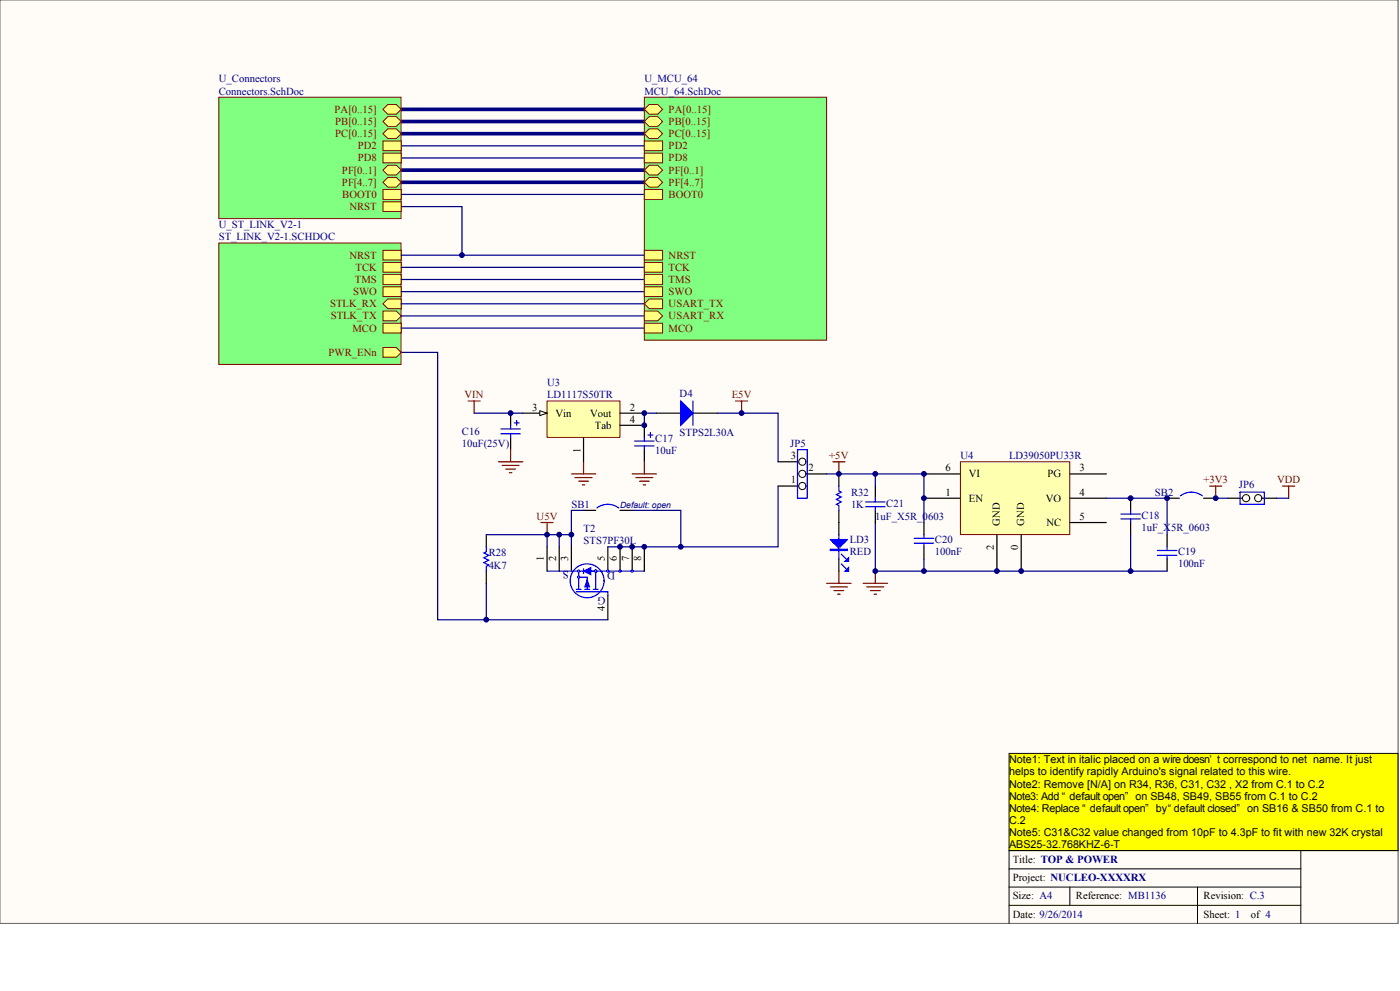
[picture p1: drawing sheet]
<svg xmlns="http://www.w3.org/2000/svg" width="840mm" height="594mm" viewBox="0 0 840 594" stroke-linecap="round" stroke-linejoin="round" font-family="sans-serif">
<path d="M0 0h838v554h-838z" fill="#fffcf8" stroke="#696969" stroke-width=".6"/>
<path d="M780 510v44M838 510h-233v44M605 521h175M605 532h175M642 532v11M718 532v22M605 543h175" fill="none" stroke="#000" stroke-width=".6"/>
<path d="M678 299v7M736 299h14M554 313v8M678 313v8M292 321v7M554 328v7M700 321v7M700 335v7M292 342v8" fill="none" stroke="#000" stroke-width=".73"/>
<g fill="none" stroke="#00f" stroke-width=".73">
<path d="M672 311h12M672 308h12M678 306v2M678 311v2M292 328v3h-2l3 2-3 1 3 2-3 1 3 2h-1v3M548 323h12M548 326h12M554 321v2M554 326v2M694 330h12M694 333h12M700 328v2"/>
<path d="M700 333v2"/>
</g>
<g fill="none" stroke="#800000" stroke-width=".73">
<path d="M281 240h7M284 240v8M499 277h8M503 277v7M725 291h8M729 291v8M769 291h7M773 291v8M324 313h8M328 313v8M518 350h14M520 352h10"/>
<path d="M522 354h6M524 356h2M525 342v8"/>
</g>
<path d="M241 211h21v161h103M525 291v-7h29v29M663 299h37v22M292 321h51v7M678 321v21" fill="none" stroke="#000080" stroke-width=".73"/>
<circle cx="747" cy="299" r="2.2" fill="#fffcf8" stroke="#000" stroke-width=".6"/>
<path d="M752 299h14" fill="none" stroke="#000" stroke-width=".73"/>
<circle cx="755" cy="299" r="2.2" fill="#fffcf8" stroke="#000" stroke-width=".6"/>
<path d="M744 295h14v7h-14z" fill="none" stroke="#00f" stroke-width=".73"/>
<path d="M729 299h7M766 299h7" fill="none" stroke="#000080" stroke-width=".73"/>
<path d="M131 146h110v72h-110z" fill="#80ff80" stroke="#800000" stroke-width=".6"/>
<g fill="#ffff80" stroke="#800000" stroke-width=".6">
<path d="M230 165h11v5h-11z" fill-rule="evenodd"/>
<path d="M230 157h11v6h-11z" fill-rule="evenodd"/>
<path d="M230 194h11v6h-11z" fill-rule="evenodd"/>
<path d="M230 150h11v6h-11z" fill-rule="evenodd"/>
<path d="M230 182l3-3h8v6h-8z" fill-rule="evenodd"/>
<path d="M230 186h8l3 3-3 3h-8z" fill-rule="evenodd"/>
<path d="M230 172h11v6h-11z" fill-rule="evenodd"/>
<path d="M230 208h8l3 3-3 3h-8z" fill-rule="evenodd"/>
</g>
<path d="M241 66h145M241 73h145M241 80h145M241 109h145M241 102h145" fill="none" stroke="#000080" stroke-width="2.2"/>
<path d="M241 87h145M241 95h145M241 124h36v29M241 153h145M241 160h145M241 168h145M241 175h145M241 182h145M241 189h145M241 197h145M292 350v22" fill="none" stroke="#000080" stroke-width=".73"/>
<g fill="none" stroke="#00f" stroke-width=".73">
<path d="M503 291v3l2 1-3 1 3 2-3 1 3 2-3 1 1 1v3M498 329h10v1h-10zM499 324h8M499 323v2h8v-2M500 323v3h6v-3M501 323v3h4v-3M502 323v4h3v-4M502 323v5M502 329v1M502 328l-4-5h10l-4 5M502 328h2M503 321v14"/>
<path d="M504 323v5M504 329v1M505 332l2 3M505 338l2 3"/>
</g>
<g fill="#00f" stroke="#00f" stroke-width=".73">
<path d="M507 337l2-3v3z"/>
<path d="M507 342l2-2v2z"/>
</g>
<path d="M503 284v7M503 306v15M343 328v14M503 335v7M365 357v15" fill="none" stroke="#000" stroke-width=".73"/>
<path d="M496 350h14M498 352h10M500 354h6M502 356h2M503 342v8" fill="none" stroke="#800000" stroke-width=".73"/>
<circle cx="365" cy="342" r=".4" fill="#00f"/>
<g fill="none" stroke="#00f" stroke-width=".73">
<path d="M328 342h19M346 355h19v2M346 353h3M347 346h5v7M350 342h7M351 353h3M356 353h3M357 346v7"/>
<circle cx="352" cy="348" r="10"/>
</g>
<path d="M365 328v14" fill="none" stroke="#000" stroke-width=".73"/>
<circle cx="357" cy="342" r=".7" fill="#c0c0c0" stroke="#00f" stroke-width=".6"/>
<path d="M347 342v11M386 342h-29v4" fill="none" stroke="#00f" stroke-width=".73"/>
<g fill="#c0c0c0" stroke="#00f" stroke-width=".6">
<circle cx="347" cy="342" r=".7"/>
<circle cx="357" cy="342" r=".7"/>
<circle cx="347" cy="346" r=".7"/>
</g>
<path d="M348 342h9M350 341v3" fill="none" stroke="#00f" stroke-width=".73"/>
<g fill="#00f" stroke="#00f" stroke-width=".6">
<path d="M352 347l2 5h-3z"/>
<path d="M350 342l4-2v5z"/>
</g>
<path d="M372 328v14M379 328v14M386 328v14" fill="none" stroke="#000" stroke-width=".73"/>
<g fill="#c0c0c0" stroke="#00f" stroke-width=".6">
<circle cx="365" cy="342" r=".7"/>
<circle cx="372" cy="342" r=".7"/>
<circle cx="379" cy="342" r=".7"/>
</g>
<path d="M306 248v7M386 255v7M306 262v8M386 270v7M328 328v14M335 328v14" fill="none" stroke="#000" stroke-width=".73"/>
<path d="M284 248h30M328 321v7M335 321v7" fill="none" stroke="#000080" stroke-width=".73"/>
<path d="M299 277h15M301 279h10M306 270v7M350 277v7M303 281h6M305 283h2M343 284h14M345 286h10M347 288h6M349 291h2" fill="none" stroke="#800000" stroke-width=".73"/>
<path d="M300 257h12M306 255v2M308 254h3M310 252v3M390 259v3M300 260h12M306 260v2M381 264h11M381 267h11M386 262v2M386 267v3M389 261h3" fill="none" stroke="#00f" stroke-width=".73"/>
<path d="M328 240h44v22h-44z" fill="#ffffb0" stroke="#800000" stroke-width=".6"/>
<path d="M314 248h14" fill="none" stroke="#000" stroke-width=".73"/>
<path d="M324 246l4 2-4 1z" fill="#fffcf8" stroke="#000" stroke-width=".6"/>
<path d="M372 248h14M372 255h14M350 262v15" fill="none" stroke="#000" stroke-width=".73"/>
<path d="M131 58h110v73h-110z" fill="#80ff80" stroke="#800000" stroke-width=".6"/>
<g fill="#ffff80" stroke="#800000" stroke-width=".6">
<path d="M230 66l3-3h5l3 3-3 2h-5z" fill-rule="evenodd"/>
<path d="M230 73l3-3h5l3 3-3 3h-5z" fill-rule="evenodd"/>
<path d="M230 80l3-3h5l3 3-3 3h-5z" fill-rule="evenodd"/>
<path d="M230 109l3-3h5l3 3-3 3h-5z" fill-rule="evenodd"/>
<path d="M230 85h11v5h-11z" fill-rule="evenodd"/>
<path d="M230 92h11v6h-11z" fill-rule="evenodd"/>
<path d="M230 102l3-3h5l3 3-3 3h-5z" fill-rule="evenodd"/>
<path d="M230 121h11v6h-11z" fill-rule="evenodd"/>
<path d="M230 114h11v5h-11z" fill-rule="evenodd"/>
</g>
<path d="M241 117h145" fill="none" stroke="#000080" stroke-width=".73"/>
<path d="M386 58h110v146h-110z" fill="#80ff80" stroke="#800000" stroke-width=".6"/>
<g fill="#ffff80" stroke="#800000" stroke-width=".6">
<path d="M386 150h11v6h-11z" fill-rule="evenodd"/>
<path d="M386 194h11v6h-11z" fill-rule="evenodd"/>
<path d="M386 186h8l3 3-3 3h-8z" fill-rule="evenodd"/>
<path d="M386 182l3-3h8v6h-8z" fill-rule="evenodd"/>
<path d="M386 66l3-3h5l3 3-3 2h-5z" fill-rule="evenodd"/>
<path d="M386 73l3-3h5l3 3-3 3h-5z" fill-rule="evenodd"/>
<path d="M386 80l3-3h5l3 3-3 3h-5z" fill-rule="evenodd"/>
<path d="M386 109l3-3h5l3 3-3 3h-5z" fill-rule="evenodd"/>
<path d="M386 85h11v5h-11z" fill-rule="evenodd"/>
<path d="M386 157h11v6h-11z" fill-rule="evenodd"/>
<path d="M386 165h11v5h-11z" fill-rule="evenodd"/>
<path d="M386 172h11v6h-11z" fill-rule="evenodd"/>
<path d="M386 92h11v6h-11z" fill-rule="evenodd"/>
<path d="M386 102l3-3h5l3 3-3 3h-5z" fill-rule="evenodd"/>
<path d="M386 114h11v5h-11z" fill-rule="evenodd"/>
</g>
<path d="M700 299h7M722 299h7M350 306h7M372 306h7" fill="none" stroke="#000" stroke-width=".73"/>
<path d="M708 297a11 11 0 0 1 13 0M358 304a11 11 0 0 1 13 1" fill="none" stroke="#00f" stroke-width=".73"/>
<path d="M576 277h66v43h-66z" fill="#ffffb0" stroke="#800000" stroke-width=".6"/>
<path d="M554 299h22M554 284h22M642 299h21M642 284h21M642 313h21M598 321v21M612 321v21" fill="none" stroke="#000" stroke-width=".73"/>
<path d="M525 313v29h175M554 335v7" fill="none" stroke="#000080" stroke-width=".73"/>
<path d="M605 452h233v58h-233z" fill="#ff0" stroke="#000" stroke-width=".6"/>
<path d="M467 291v37h-102M496 284h29" fill="none" stroke="#000080" stroke-width=".73"/>
<path d="M467 277h16" fill="none" stroke="#000" stroke-width=".73"/>
<circle cx="481" cy="277" r="2.2" fill="#fffcf8" stroke="#000" stroke-width=".6"/>
<path d="M479 284h17" fill="none" stroke="#000" stroke-width=".73"/>
<circle cx="481" cy="284" r="2.2" fill="#fffcf8" stroke="#000" stroke-width=".6"/>
<path d="M467 291h16" fill="none" stroke="#000" stroke-width=".73"/>
<circle cx="481" cy="291" r="2.2" fill="#fffcf8" stroke="#000" stroke-width=".6"/>
<path d="M416 240v15M478 270h6v29h-6zM525 299v2M519 304h12M519 301h12M525 304v2" fill="none" stroke="#00f" stroke-width=".73"/>
<path d="M394 248h14M416 248h14M525 291v8M525 306v7" fill="none" stroke="#000" stroke-width=".73"/>
<path d="M441 240h7M445 240v8M386 277v7M379 284h15M381 286h11M384 288h5M386 291h1" fill="none" stroke="#800000" stroke-width=".73"/>
<path d="M394 248h-8v7M430 248h37v29M350 306h-7v15M379 306h29v22" fill="none" stroke="#000080" stroke-width=".73"/>
<path d="M408 240l8 8-8 7z" fill="#00f" stroke="#00f" stroke-width=".73"/>
<g fill="#000080" stroke="#000080" stroke-width=".6">
<circle cx="277" cy="153" r="1.4"/>
<circle cx="292" cy="371" r="1.4"/>
<circle cx="306" cy="248" r="1.4"/>
<circle cx="328" cy="320" r="1.4"/>
<circle cx="335" cy="320" r="1.4"/>
<circle cx="343" cy="320" r="1.4"/>
<circle cx="372" cy="328" r="1.4"/>
<circle cx="379" cy="328" r="1.4"/>
<circle cx="386" cy="328" r="1.4"/>
<circle cx="386" cy="255" r="1.4"/>
<circle cx="386" cy="248" r="1.4"/>
<circle cx="408" cy="328" r="1.4"/>
<circle cx="445" cy="248" r="1.4"/>
<circle cx="503" cy="284" r="1.4"/>
<circle cx="525" cy="342" r="1.4"/>
<circle cx="525" cy="284" r="1.4"/>
<circle cx="554" cy="342" r="1.4"/>
<circle cx="554" cy="299" r="1.4"/>
<circle cx="554" cy="284" r="1.4"/>
<circle cx="598" cy="342" r="1.4"/>
<circle cx="612" cy="342" r="1.4"/>
<circle cx="678" cy="342" r="1.4"/>
<circle cx="678" cy="299" r="1.4"/>
<circle cx="700" cy="299" r="1.4"/>
<circle cx="729" cy="299" r="1.4"/>
</g>
<g font-size="6.6" fill="#000080">
<text x="341" y="342" transform="rotate(-180 341 342)">S</text>
<text x="369" y="343" transform="rotate(-180 369 343)">D</text>
<text x="363" y="358" transform="rotate(-180 363 358)">G</text>
</g>
<g font-size="6.5">
<text x="605" y="458">Note1: Text in italic placed on a wire doesn’t correspond to net name. It just</text>
<text x="605" y="465">helps to identify rapidly Arduino's signal related to this wire.</text>
<text x="605" y="472">Note2: Remove [N/A] on R34, R36, C31, C32 , X2 from C.1 to C.2</text>
<text x="605" y="479">Note3: Add “default open” on SB48, SB49, SB55 from C.1 to C.2</text>
<text x="605" y="487">Note4: Replace “default open” by“default closed” on SB16 &amp; SB50 from C.1 to</text>
<text x="605" y="494">C.2</text>
<text x="605" y="501">Note5: C31&amp;C32 value changed from 10pF to 4.3pF to fit with new 32K crystal</text>
<text x="605" y="509">ABS25-32.768KHZ-6-T</text>
</g>
<g font-size="6.4" fill="#000080">
<text x="131" y="49">U_Connectors</text>
<text x="386" y="49">U_MCU_64</text>
<text x="131" y="57">Connectors.SchDoc</text>
<text x="386" y="57">MCU_64.SchDoc</text>
<text x="131" y="137">U_ST_LINK_V2-1</text>
<text x="131" y="144">ST_LINK_V2-1.SCHDOC</text>
<text x="328" y="232">U3</text>
<text x="328" y="239">LD1117S50TR</text>
<text x="408" y="238">D4</text>
<text x="277" y="261">C16</text>
<text x="408" y="261">STPS2L30A</text>
<text x="277" y="268">10uF(25V)</text>
<text x="393" y="265">C17</text>
<text x="474" y="268">JP5</text>
<text x="393" y="272">10uF</text>
<text x="576" y="275">U4</text>
<text x="605" y="275">LD39050PU33R</text>
<text x="743" y="293">JP6</text>
<text x="510" y="297">R32</text>
<text x="693" y="297">SB2</text>
<text x="343" y="304">SB1</text>
<text x="510" y="304">1K</text>
<text x="532" y="304">C21</text>
<text x="525" y="312">1uF_X5R_0603</text>
<text x="685" y="311">C18</text>
<text x="350" y="319">T2</text>
<text x="685" y="318">1uF_X5R_0603</text>
<text x="350" y="326">STS7PF30L</text>
<text x="510" y="326">LD3</text>
<text x="561" y="326">C20</text>
<text x="293" y="334">R28</text>
<text x="510" y="333">RED</text>
<text x="561" y="333">100nF</text>
<text x="707" y="333">C19</text>
<text x="293" y="341">4K7</text>
<text x="707" y="340">100nF</text>
</g>
<g font-size="6.4" fill="#800000">
<text x="201" y="68">PA[0..15]</text>
<text x="401" y="68">PA[0..15]</text>
<text x="201" y="75">PB[0..15]</text>
<text x="401" y="75">PB[0..15]</text>
<text x="201" y="82">PC[0..15]</text>
<text x="401" y="82">PC[0..15]</text>
<text x="215" y="89">PD2</text>
<text x="401" y="89">PD2</text>
<text x="215" y="97">PD8</text>
<text x="401" y="97">PD8</text>
<text x="205" y="104">PF[0..1]</text>
<text x="401" y="104">PF[0..1]</text>
<text x="205" y="111">PF[4..7]</text>
<text x="401" y="111">PF[4..7]</text>
<text x="205" y="119">BOOT0</text>
<text x="401" y="119">BOOT0</text>
<text x="210" y="126">NRST</text>
<text x="210" y="155">NRST</text>
<text x="401" y="155">NRST</text>
<text x="213" y="162">TCK</text>
<text x="401" y="162">TCK</text>
<text x="213" y="170">TMS</text>
<text x="401" y="170">TMS</text>
<text x="212" y="177">SWO</text>
<text x="401" y="177">SWO</text>
<text x="198" y="184">STLK_RX</text>
<text x="401" y="184">USART_TX</text>
<text x="198" y="191">STLK_TX</text>
<text x="401" y="191">USART_RX</text>
<text x="211" y="199">MCO</text>
<text x="401" y="199">MCO</text>
<text x="197" y="213">PWR_ENn</text>
<text x="279" y="239">VIN</text>
<text x="439" y="239">E5V</text>
<text x="497" y="275">+5V</text>
<text x="722" y="290">+3V3</text>
<text x="766" y="290">VDD</text>
<text x="322" y="312">U5V</text>
</g>
<g font-size="6.4">
<text x="319" y="246">3</text>
<text x="333" y="250">Vin</text>
<text x="354" y="250">Vout</text>
<text x="378" y="246">2</text>
<text x="357" y="257">Tab</text>
<text x="378" y="253">4</text>
<text x="474" y="275">3</text>
<text x="485" y="283">2</text>
<text x="567" y="283">6</text>
<text x="581" y="286">VI</text>
<text x="628" y="286">PG</text>
<text x="647" y="283">3</text>
<text x="474" y="290">1</text>
<text x="567" y="297">1</text>
<text x="647" y="297">4</text>
<text x="581" y="301">EN</text>
<text x="627" y="301">VO</text>
<text x="647" y="312">5</text>
<text x="628" y="315">NC</text>
<text x="607" y="517">Title: TOP &amp; POWER</text>
<text x="607" y="528">Project: NUCLEO-XXXXRX</text>
<text x="607" y="539">Size: A4</text>
<text x="645" y="539">Reference: MB1136</text>
<text x="722" y="539">Revision: C.3</text>
<text x="607" y="550">Date: 9/26/2014</text>
<text x="722" y="550">Sheet: 1</text>
<text x="750" y="550">of 4</text>
</g>
<g font-size="6.3">
<text x="348" y="271" transform="rotate(-90 348 271)">1</text>
<text x="600" y="315" transform="rotate(-90 600 315)">GND</text>
<text x="614" y="315" transform="rotate(-90 614 315)">GND</text>
<text x="596" y="330" transform="rotate(-90 596 330)">2</text>
<text x="611" y="330" transform="rotate(-90 611 330)">0</text>
<text x="326" y="337" transform="rotate(-90 326 337)">1</text>
<text x="334" y="337" transform="rotate(-90 334 337)">2</text>
<text x="341" y="337" transform="rotate(-90 341 337)">3</text>
<text x="363" y="337" transform="rotate(-90 363 337)">5</text>
<text x="370" y="337" transform="rotate(-90 370 337)">6</text>
<text x="377" y="337" transform="rotate(-90 377 337)">7</text>
<text x="385" y="337" transform="rotate(-90 385 337)">8</text>
<text x="363" y="366" transform="rotate(-90 363 366)">4</text>
</g>
<text font-size="5.2" fill="#000080" x="372" y="305">Default: open</text>
</svg>
